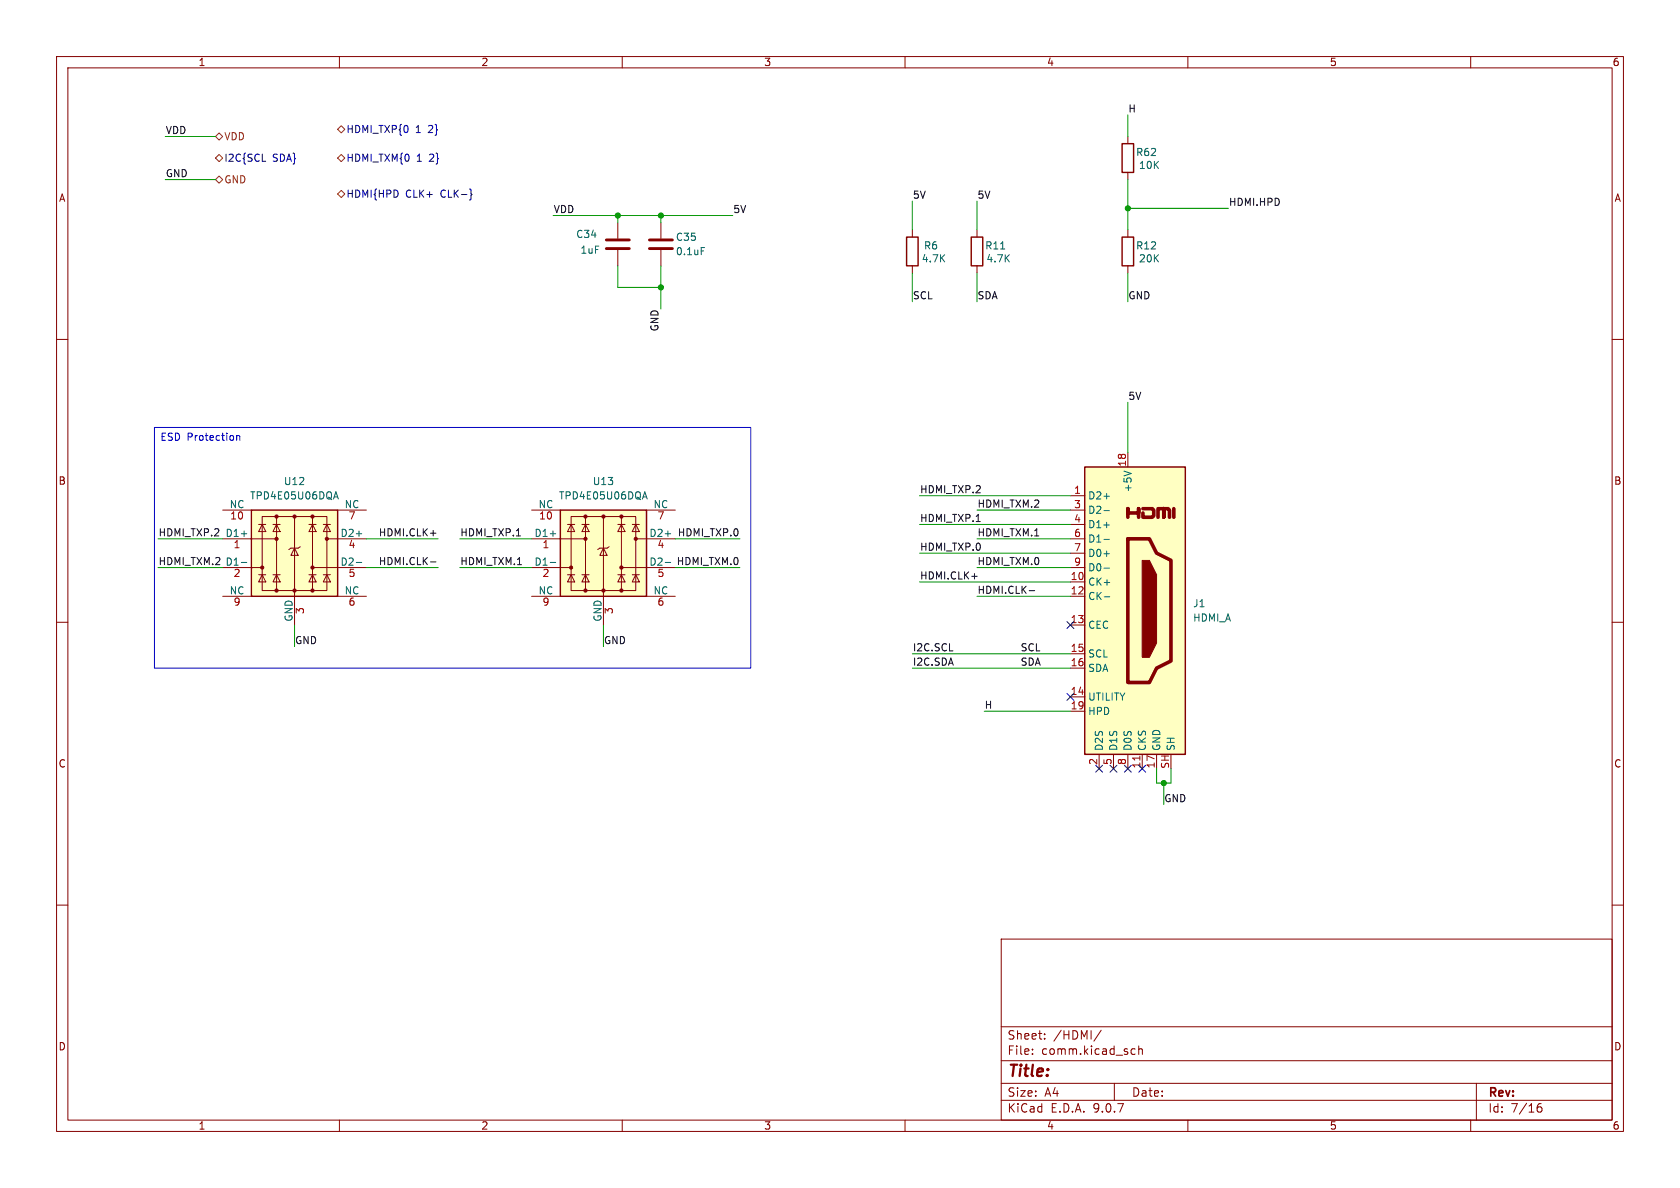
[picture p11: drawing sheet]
<svg xmlns="http://www.w3.org/2000/svg" width="297mm" height="210mm" viewBox="0 0 297 210" stroke-linecap="round" stroke-linejoin="round" font-family="sans-serif">
<g fill="none" stroke="#840000" stroke-width=".18">
<path d="M10 10h277v190h-277zM12 12h273v186h-273zM60 10v2M110 10v2M160 10v2M210 10v2M260 10v2M109.2 39.4v2.8M116.8 39.4v2.8M109.2 44.2v2.8M116.8 44.2v2.8M172.7 40.6v1.3"/>
<path d="M172.7 47v1.3M10 60h2M285 60h2M10 110h2M285 110h2M10 160h2M177 166h108v32h-108zM285 160h2M60 198v2M110 198v2M160 198v2M177 194.5h108"/>
<path d="M177 191.5h108M177 187.5h108M177 181.5h108M182.5 186.3v.1M182.5 185.5v.1M184.7 183.6v.1M184.7 182.8v.1M194.7 182.1l-1.3 2M197 191.5v3M200.1 186.3h.6M200.1 185.5h.6M201.3 185.5l.2-.1 .4 .1 .1 .9"/>
<path d="M201.3 184.9v1.5M210 198v2M260 198v2M261 191.5v6.5M271.7 196l.3-.3h.5l.1 .3v.3l-.3 .3-.4-.1-.2-.2M272.5 195.1a.59 .59 0 0 0-.8 .6"/>
</g>
<path d="M107.2 43.9h4.1M107.2 42.4h4.1M114.8 43.9h4.1M114.8 42.4h4.1" fill="none" stroke="#840000" stroke-width=".51"/>
<path d="M171.7 41.9h2v5.1h-2z" fill="none" stroke="#840000" stroke-width=".25"/>
<path d="M124 43.8h.6M176.9 44h.7" fill="none" stroke="#006464" stroke-width=".18"/>
<path d="M44.4 90.2h15.3v15.2h-15.3z" fill="#ffffc2"/>
<g fill="none" stroke="#840000" stroke-width=".18">
<path d="M39.4 95.3h9.5M39.4 90.2h5M45.7 92.7h1.3M46.4 91.3h11.4v13.1h-11.4zM46.4 92.7l.6 1.3h-1.3zM48.3 92.7h1.2M48.9 92.7l.6 1.3h-1.2zM48.9 91.3v13.1M52.1 96.9l.6 1.3h-1.3zM52.1 91.3v19.2M53.1 96.6l-.4 .3h-1.3l-.3 .3M54.6 92.7h1.3"/>
<path d="M55.2 92.7l.7 1.3h-1.3zM55.2 91.3v13.1M57.1 92.7h1.3M57.8 92.7l.6 1.3h-1.3zM57.8 95.3h7M59.7 90.2h5.1M39.4 100.3h7M39.4 105.4h5M45.7 101.6h1.3M46.4 101.6l.6 1.3h-1.3zM48.3 101.6h1.2M48.9 101.6l.6 1.3h-1.2z"/>
<path d="M54.6 101.6h1.3M55.2 101.6l.7 1.3h-1.3zM55.2 100.3h9.6M57.1 101.6h1.3M57.8 101.6l.6 1.3h-1.3zM59.7 105.4h5.1"/>
</g>
<path d="M44.4 90.2h15.3v15.2h-15.3z" fill="none" stroke="#840000" stroke-width=".25"/>
<g fill="#840000" stroke="#840000" stroke-width=".18">
<circle cx="46.4" cy="100.3" r=".28"/>
<circle cx="48.9" cy="91.3" r=".28"/>
<circle cx="48.9" cy="95.3" r=".28"/>
<circle cx="48.9" cy="104.4" r=".28"/>
<circle cx="52.1" cy="91.3" r=".28"/>
<circle cx="52.1" cy="104.4" r=".28"/>
<circle cx="55.2" cy="91.3" r=".28"/>
<circle cx="55.2" cy="100.3" r=".28"/>
<circle cx="55.2" cy="104.4" r=".28"/>
<circle cx="57.8" cy="95.3" r=".28"/>
</g>
<path d="M42.7 94.3h.9M42.7 99.4h.9M59.1 87.8h.6M59.4 86.9l.4 1.3M63 94.3h1M63 99.4h1" fill="none" stroke="#006464" stroke-width=".18"/>
<path d="M191.8 82.6h17.7v50.8h-17.7z" fill="#ffffc2"/>
<path d="M199.4 91.4v-1.5v.8h1.9v-.8v1.5M199.4 95.3h3.8l1.3 2.5 2.5 1.3v17.7l-2.5 1.3-1.3 2.6h-3.8zM202.1 89.9h1.6l.3 .3v1l-.3 .2h-1.6v-.7M204.7 91.4v-1.5h1v1.5v-1.5h.8l.3 .3v1.2M207.5 89.9v1.5" fill="none" stroke="#840000" stroke-width=".63"/>
<path d="M191.8 82.6h17.7v50.8h-17.7z" fill="none" stroke="#840000" stroke-width=".25"/>
<path d="M201.9 99.1h1.3l1.3 2.5v12.1l-1.3 2.5h-1.3z" fill="#840000" stroke="#840000" stroke-width=".18"/>
<g fill="none" stroke="#840000" stroke-width=".18">
<path d="M189.2 87.6h2.6M189.2 90.2h2.6M189.2 92.7h2.6M189.2 95.3h2.6M189.2 97.8h2.6M199.4 80v2.6M189.2 100.3h2.6M189.2 102.9h2.6M189.2 105.4h2.6M189.2 110.5h2.6M189.2 115.6h2.6M189.2 118.1h2.6"/>
<path d="M189.2 123.2h2.6M189.2 125.7h2.6M194.3 133.4v2.5M196.8 133.4v2.5M199.4 133.4v2.5M201.9 133.4v2.5M204.5 133.4v2.5"/>
</g>
<path d="M195.2 87.7h.9M195.2 90.3h.9M195.2 92.8h.9M195.2 95.3h.9M195.2 97.9h.9M198.7 83.3l1.3 .4M195.2 100.4h.9M195.2 105.5h1" fill="none" stroke="#006464" stroke-width=".18"/>
<path d="M201.5 133.7v.7" fill="none" stroke="#a90000" stroke-width=".18"/>
<path d="M99.1 90.2h15.2v15.2h-15.2z" fill="#ffffc2"/>
<g fill="none" stroke="#840000" stroke-width=".18">
<path d="M199.4 24.1v1.3M199.4 30.5v1.3M161.3 40.6v1.3M161.3 47v1.3M199.4 40.6v1.3M199.4 47v1.3M94 95.3h9.5M94 90.2h5.1M100.3 92.7h1.3M101 91.3h11.4v13.1h-11.4zM101 92.7l.6 1.3h-1.3zM102.9 92.7h1.2"/>
<path d="M103.5 92.7l.6 1.3h-1.2zM103.5 91.3v13.1M106.7 96.9l.6 1.3h-1.3zM106.7 91.3v19.2M107.7 96.6l-.4 .3h-1.3l-.3 .3M109.2 92.7h1.3M109.9 92.7l.6 1.3h-1.3zM109.9 91.3v13.1M111.8 92.7h1.2M112.4 92.7l.6 1.3h-1.2zM112.4 95.3h7M114.3 90.2h5.1"/>
<path d="M94 100.3h7M94 105.4h5.1M100.3 101.6h1.3M101 101.6l.6 1.3h-1.3zM102.9 101.6h1.2M103.5 101.6l.6 1.3h-1.2zM109.2 101.6h1.3M109.9 101.6l.6 1.3h-1.3zM109.9 100.3h9.5M111.8 101.6h1.2M112.4 101.6l.6 1.3h-1.2zM114.3 105.4h5.1"/>
</g>
<path d="M198.4 25.4h2v5.1h-2zM160.3 41.9h2v5.1h-2zM198.4 41.9h2v5.1h-2zM99.1 90.2h15.2v15.2h-15.2z" fill="none" stroke="#840000" stroke-width=".25"/>
<g fill="#840000" stroke="#840000" stroke-width=".18">
<circle cx="101" cy="100.3" r=".28"/>
<circle cx="103.5" cy="91.3" r=".28"/>
<circle cx="103.5" cy="95.3" r=".28"/>
<circle cx="103.5" cy="104.4" r=".28"/>
<circle cx="106.7" cy="91.3" r=".28"/>
<circle cx="106.7" cy="104.4" r=".28"/>
<circle cx="109.9" cy="91.3" r=".28"/>
<circle cx="109.9" cy="100.3" r=".28"/>
<circle cx="109.9" cy="104.4" r=".28"/>
<circle cx="112.4" cy="95.3" r=".28"/>
</g>
<path d="M97.3 94.3h.9M97.3 99.4h.9M113.7 87.8h.6M114 86.9l.4 1.3M117.6 94.3h1M117.6 99.4h1" fill="none" stroke="#006464" stroke-width=".18"/>
<path d="M38.1 27.9l.6-.6 .7 .6-.7 .7zM38.1 24.1l.6-.6 .7 .6-.7 .7zM38.7 31.1l.7 .7-.7 .6-.6-.6zM59.7 27.9l.6-.6 .7 .6-.7 .7zM60.3 22.2l.7 .7-.7 .6-.6-.6zM60.3 33.7l.7 .6-.7 .6-.6-.6z" fill="none" stroke="#725600" stroke-width=".18"/>
<g fill="none" stroke="#000084" stroke-width=".18">
<path d="M46.4 28.5h.6M83.1 33.4l.2 .2v.6l.1 .2-.1 .2v.6l-.2 .2M188.6 109.9l1.2 1.2M189.8 109.9l-1.2 1.2M188.6 122.6l1.2 1.2M189.8 122.6l-1.2 1.2M193.7 135.3l1.2 1.2M194.9 135.3l-1.2 1.2M196.2 135.3l1.3 1.2M197.5 135.3l-1.3 1.2M198.8 135.3l1.2 1.2M200 135.3l-1.2 1.2"/>
<path d="M201.3 135.3l1.2 1.2M202.5 135.3l-1.2 1.2"/>
</g>
<path d="M76.1 94.3h1M76.1 99.3h1M91.3 94.7h.7M172.6 92.2h.7M171.8 101.9h1M182 104.4h.9" fill="none" stroke="#0f0f0f" stroke-width=".18"/>
<g fill="none" stroke="#009600" stroke-width=".18">
<path d="M29.2 31.8h8.9M29.2 24.1h8.9M97.8 38.1h31.7M109.2 38.1v1.3M116.8 38.1v1.3M161.3 35.6v5M172.7 35.6v5M199.4 20.3v3.8M199.4 31.8v8.8M199.4 36.8h17.8M109.2 47v3.8h7.6M116.8 47v7.6"/>
<path d="M161.3 48.3v5M172.7 48.3v5M199.4 48.3v5M199.4 71.1v8.9M27.9 95.3h11.5M64.8 95.3h12.7M81.3 95.3h12.7M119.4 95.3h11.4M162.6 92.7h26.6M162.6 97.8h26.6M162.6 87.6h26.6M172.7 95.3h16.5"/>
<path d="M172.7 90.2h16.5M27.9 100.3h11.5M52.1 110.5v3.8M64.8 100.3h12.7M81.3 100.3h12.7M106.7 110.5v3.8M119.4 100.3h11.4M161.3 115.6h27.9M161.3 118.1h27.9M162.6 102.9h26.6M172.7 105.4h16.5M172.7 100.3h16.5"/>
<path d="M174 125.7h15.2M204.5 135.9v2.5h2.5v-2.5M205.7 138.4v3.8"/>
</g>
<path d="M27.3 75.6h105.4v42.5h-105.4zM41.8 77v.8M41.8 77.1l.2-.1 .3 .1 .1 .7" fill="none" stroke="#0000c2" stroke-width=".18"/>
<g fill="#009600" stroke="#009600" stroke-width=".18">
<circle cx="205.7" cy="138.4" r=".46"/>
<circle cx="199.4" cy="36.8" r=".46"/>
<circle cx="116.8" cy="50.8" r=".46"/>
<circle cx="109.2" cy="38.1" r=".46"/>
<circle cx="116.8" cy="38.1" r=".46"/>
</g>
<text font-size="2.8" fill="#840000" x="178" y="190.9">Title:</text>
<g font-size="2.1" fill="#840000">
<text x="178" y="184">Sheet:</text>
<text x="186.2" y="184">/HDMI/</text>
<text x="178" y="186.7">File:</text>
<text x="184.1" y="186.7">comm.kicad_sch</text>
<text x="178" y="196.9">KiCad</text>
<text x="178" y="194.1">Size:</text>
<text x="184.7" y="194.1">A4</text>
<text x="185.7" y="196.9">E.D.A.</text>
<text x="193.3" y="196.9">9.0.7</text>
<text x="200" y="194.1">Date:</text>
<text x="263" y="194.3">Rev:</text>
<text x="263" y="196.9">Id:</text>
<text x="267.1" y="196.9">7/16</text>
</g>
<g font-size="1.8" fill="#840000">
<text x="35" y="11.9">1</text>
<text x="85" y="11.9">2</text>
<text x="135" y="11.9">3</text>
<text x="185" y="11.9">4</text>
<text x="235" y="11.9">5</text>
<text x="285" y="11.9">6</text>
<text x="10.3" y="35.9">A</text>
<text x="285.3" y="35.9">A</text>
<text x="10.3" y="85.9">B</text>
<text x="285.3" y="85.9">B</text>
<text x="10.3" y="135.9">C</text>
<text x="285.3" y="135.9">C</text>
<text x="10.3" y="185.9">D</text>
<text x="285.3" y="185.9">D</text>
<text x="35" y="199.9">1</text>
<text x="85" y="199.9">2</text>
<text x="135" y="199.9">3</text>
<text x="185" y="199.9">4</text>
<text x="235" y="199.9">5</text>
<text x="285" y="199.9">6</text>
</g>
<g font-size="1.8" fill="#0f0f0f">
<text x="29.2" y="23.8">VDD</text>
<text x="199.4" y="20">H</text>
<text x="29.2" y="31.4">GND</text>
<text x="161.3" y="35.2">5V</text>
<text x="172.7" y="35.2">5V</text>
<text x="97.8" y="37.8">VDD</text>
<text x="129.5" y="37.8">5V</text>
<text x="217.2" y="36.5">HDMI.HPD</text>
<text x="161.3" y="53">SCL</text>
<text x="172.7" y="53">SDA</text>
<text x="199.4" y="53">GND</text>
<text x="116.5" y="58.7" transform="rotate(-90 116.5 58.7)">GND</text>
<text x="199.4" y="70.8">5V</text>
<text x="162.6" y="87.3">HDMI_TXP.2</text>
<text x="172.7" y="89.8">HDMI_TXM.2</text>
<text x="27.9" y="94.9">HDMI_TXP.2</text>
<text x="66.9" y="94.9">HDMI.CLK+</text>
<text x="81.3" y="94.9">HDMI_TXP.1</text>
<text x="119.7" y="94.9">HDMI_TXP.0</text>
<text x="162.6" y="92.4">HDMI_TXP.1</text>
<text x="172.7" y="94.9">HDMI_TXM.1</text>
<text x="27.9" y="100">HDMI_TXM.2 D1-</text>
<text x="66.9" y="100">HDMI.CLK-</text>
<text x="81.3" y="100">HDMI_TXM.1</text>
<text x="119.5" y="100">HDMI_TXM.0</text>
<text x="162.6" y="97.4">HDMI_TXP.0</text>
<text x="172.7" y="100">HDMI_TXM.0</text>
<text x="162.6" y="102.5">HDMI.CLK+</text>
<text x="172.7" y="105.1">HDMI.CLK-</text>
<text x="52.1" y="114">GND</text>
<text x="106.7" y="114">GND</text>
<text x="161.3" y="117.8">I2C.SDA</text>
<text x="161.3" y="115.2">I2C.SCL</text>
<text x="180.3" y="117.8">SDA</text>
<text x="180.3" y="115.2">SCL</text>
<text x="174" y="125.4">H</text>
<text x="205.7" y="141.9">GND</text>
</g>
<g font-size="1.8" fill="#000084">
<text x="61.2" y="23.7">HDMI_TXP{0</text>
<text x="73.4" y="23.7">1</text>
<text x="75.8" y="23.7">2}</text>
<text x="39.6" y="28.8">I2C{SCL</text>
<text x="48.2" y="28.8">SDA}</text>
<text x="61.2" y="28.8">HDMI_TXM{0</text>
<text x="73.6" y="28.8">1</text>
<text x="76" y="28.8">2}</text>
<text x="61.2" y="35.2">HDMI{HPD</text>
<text x="71.7" y="35.2">CLK+</text>
<text x="78" y="35.2">CLK-}</text>
</g>
<g font-size="1.8" fill="#725600">
<text x="39.6" y="25">VDD</text>
<text x="39.6" y="32.6">GND</text>
</g>
<g font-size="1.8" fill="#006464">
<text x="200.7" y="27.8">R62</text>
<text x="201.3" y="30.1">10K</text>
<text x="101.8" y="42.3">C34</text>
<text x="102.5" y="45.1">1uF</text>
<text x="119.4" y="42.8">C35</text>
<text x="119.4" y="45.3">0.1uF</text>
<text x="162.9" y="46.6">4.7K</text>
<text x="163.3" y="44.3">R6</text>
<text x="174.1" y="44.3">R11</text>
<text x="174.3" y="46.6">4.7K</text>
<text x="200.7" y="44.3">R12</text>
<text x="201.3" y="46.6">20K</text>
<text x="40.5" y="89.9">NC</text>
<text x="44.1" y="88.5">TPD4E05U06DQA</text>
<text x="50.1" y="86">U12</text>
<text x="60.8" y="89.9">NC</text>
<text x="95.1" y="89.9">NC</text>
<text x="98.7" y="88.5">TPD4E05U06DQA</text>
<text x="104.7" y="86">U13</text>
<text x="115.4" y="89.9">NC</text>
<text x="192.3" y="88.5">D2+</text>
<text x="200.3" y="87.1" transform="rotate(-90 200.3 87.1)">+5V</text>
<text x="39.8" y="95">D1+</text>
<text x="60.1" y="95">D2+</text>
<text x="94.4" y="95">D1+</text>
<text x="114.7" y="95">D2+</text>
<text x="192.3" y="91">D2-</text>
<text x="192.3" y="93.6">D1+</text>
<text x="60.1" y="100.1">D2-</text>
<text x="94.4" y="100.1">D1-</text>
<text x="114.7" y="100.1">D2-</text>
<text x="192.3" y="96.1">D1-</text>
<text x="192.3" y="98.7">D0+</text>
<text x="192.3" y="101.2">D0-</text>
<text x="40.5" y="105.2">NC</text>
<text x="60.8" y="105.2">NC</text>
<text x="95.1" y="105.2">NC</text>
<text x="115.4" y="105.2">NC</text>
<text x="192.3" y="103.7">CK+</text>
<text x="192.3" y="106.3">CK-</text>
<text x="210.8" y="107.5">J1</text>
<text x="51.8" y="110" transform="rotate(-90 51.8 110)">GND</text>
<text x="106.4" y="110" transform="rotate(-90 106.4 110)">GND</text>
<text x="192.3" y="111.4">CEC</text>
<text x="210.8" y="110.1">HDMI_A</text>
<text x="192.3" y="116.4">SCL</text>
<text x="192.3" y="119">SDA</text>
<text x="192.3" y="124.1">UTILITY</text>
<text x="192.3" y="126.6">HPD</text>
<text x="195.2" y="132.8" transform="rotate(-90 195.2 132.8)">D2S</text>
<text x="197.7" y="132.8" transform="rotate(-90 197.7 132.8)">D1S</text>
<text x="200.3" y="132.8" transform="rotate(-90 200.3 132.8)">D0S</text>
<text x="202.8" y="132.8" transform="rotate(-90 202.8 132.8)">CKS</text>
<text x="205.3" y="132.8" transform="rotate(-90 205.3 132.8)">GND</text>
<text x="207.9" y="132.8" transform="rotate(-90 207.9 132.8)">SH</text>
</g>
<text font-size="1.8" fill="#0000c2" x="28.3" y="78.2">ESD Protection</text>
<g font-size="1.8" fill="#a90000">
<text x="199.1" y="82.6" transform="rotate(-90 199.1 82.6)">18</text>
<text x="189.8" y="87.4">1</text>
<text x="189.8" y="89.9">3</text>
<text x="40.6" y="92.2">10</text>
<text x="61.5" y="92.2">7</text>
<text x="95.2" y="92.2">10</text>
<text x="116.1" y="92.2">7</text>
<text x="189.8" y="92.5">4</text>
<text x="189.8" y="95">6</text>
<text x="41.2" y="97.2">1</text>
<text x="61.5" y="97.2">4</text>
<text x="95.8" y="97.2">1</text>
<text x="116.1" y="97.2">4</text>
<text x="189.8" y="97.5">7</text>
<text x="189.8" y="100.1">9</text>
<text x="41.2" y="102.3">2</text>
<text x="41.2" y="107.4">9</text>
<text x="61.5" y="102.3">5</text>
<text x="61.5" y="107.4">6</text>
<text x="95.8" y="102.3">2</text>
<text x="95.8" y="107.4">9</text>
<text x="116.1" y="102.3">5</text>
<text x="116.1" y="107.4">6</text>
<text x="189.2" y="102.6">10</text>
<text x="189.2" y="105.2">12</text>
<text x="54.1" y="108.7" transform="rotate(-90 54.1 108.7)">3</text>
<text x="108.7" y="108.7" transform="rotate(-90 108.7 108.7)">3</text>
<text x="189.2" y="110.2">13</text>
<text x="189.2" y="115.3">15</text>
<text x="189.2" y="117.9">16</text>
<text x="189.2" y="122.9">14</text>
<text x="189.2" y="125.5">19</text>
<text x="194.1" y="135.3" transform="rotate(-90 194.1 135.3)">2</text>
<text x="196.6" y="135.3" transform="rotate(-90 196.6 135.3)">5</text>
<text x="199.1" y="135.3" transform="rotate(-90 199.1 135.3)">8</text>
<text x="201.7" y="135.9" transform="rotate(-90 201.7 135.9)">11</text>
<text x="204.2" y="135.9" transform="rotate(-90 204.2 135.9)">17</text>
<text x="206.8" y="136" transform="rotate(-90 206.8 136)">SH</text>
</g>
</svg>
